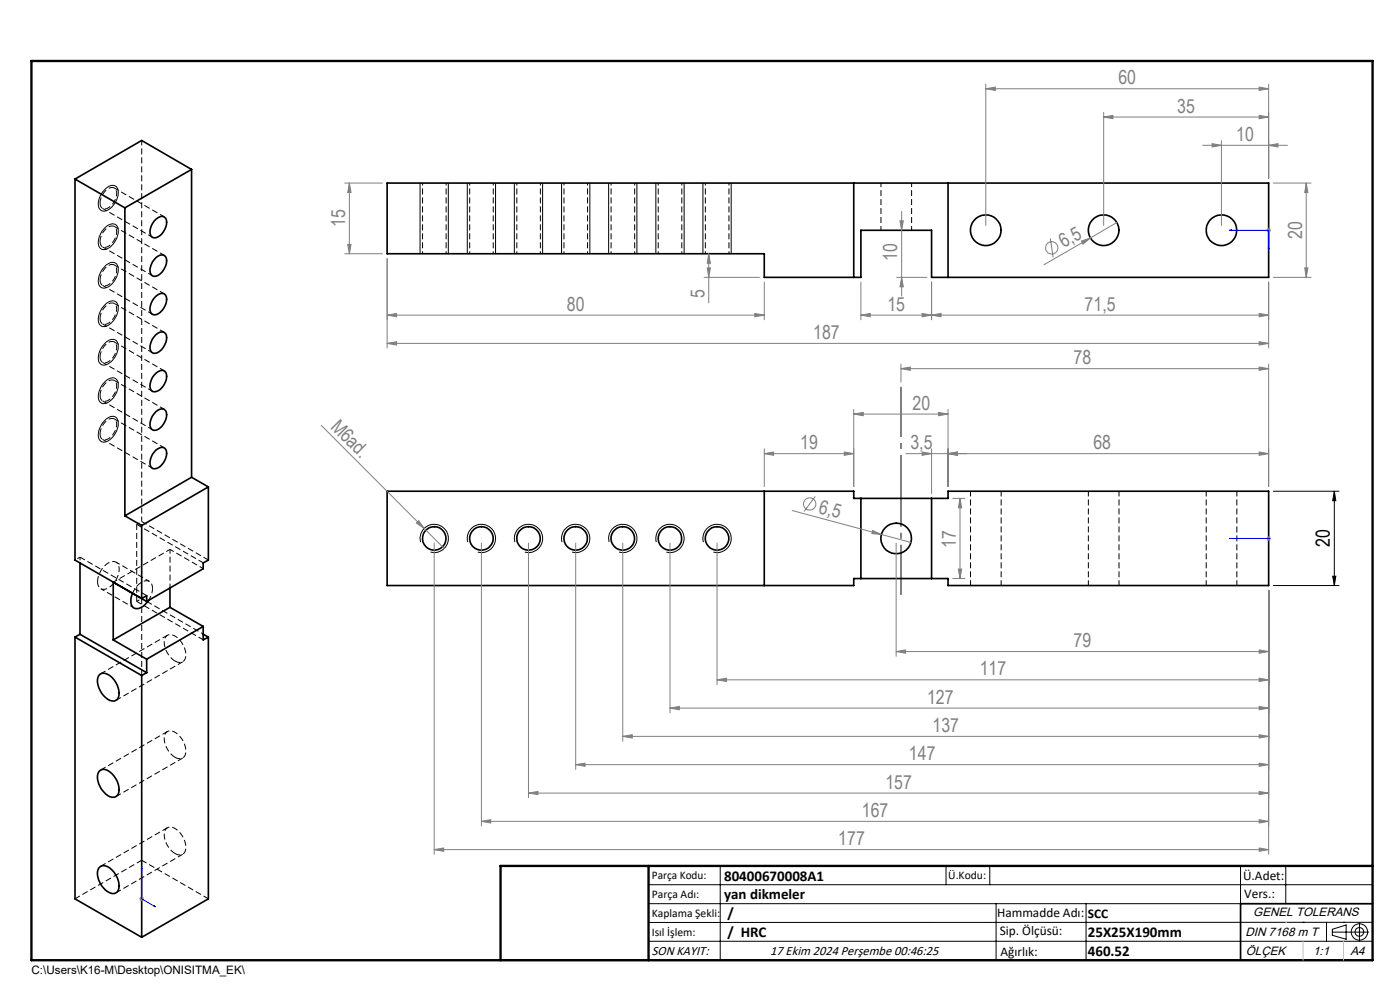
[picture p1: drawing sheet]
<svg xmlns="http://www.w3.org/2000/svg" width="297mm" height="210mm" viewBox="0 0 297 210" stroke-linecap="round" stroke-linejoin="round" font-family="sans-serif">
<g fill="none" stroke="#000" stroke-width=".21" stroke-dasharray="1.3 .6" stroke-dashoffset=".2" stroke-linecap="butt">
<path d="M21.7 44.2l10.6 6.1M21.7 52.4l10.6 6.1M34.8 46l-10.6-6.1M34.8 54.2l-10.6-6.2M21.7 60.5l10.6 6.2M21.7 68.7l10.6 6.1M21.7 76.9l10.6 6.1M34.8 62.3l-10.6-6.1M34.8 70.5l-10.6-6.1M34.8 78.7l-10.6-6.2M21.7 85l10.6 6.2M21.7 93.2l10.6 6.1"/>
<path d="M34.8 86.8l-10.6-6.1M34.8 95l-10.6-6.1M30.1 110.6v-80.8M205.9 104.2v20M230.9 104.2v20M255.9 104.2v20M28.1 125.8a3.8 3.8 0 0 1 3.2-2.6 1.39 1.39 0 0 1 1.1 1.6M32.4 124.8a4.8 4.8 0 0 1-.9 2.5M212.4 124.2v-20M237.4 124.2v-20M262.4 124.2v-20"/>
</g>
<g fill="none" stroke="#000" stroke-width=".35">
<path d="M15.9 38v80.8l15.2 8.8M15.9 38l10.6 6.1M40.6 35.9l-14.1 8.2M40.6 35.9v65.3M40.6 35.9l-10.5-6.1-14.2 8.2M82.1 38.8h187v20h-71.5v-9.9h-15v9.9h-20.5v-5h-80zM181.1 38.8v20M201.1 38.8v20M26.5 44.1v65.3M33.1 46.5a1.3 1.3 0 0 1 2.1-.2 3.3 3.3 0 0 1-2.5 4.1 1.36 1.36 0 0 1-.8-2l.4-1zM33.1 54.7a1.26 1.26 0 0 1 1.2-.6 1.26 1.26 0 0 1 1 .8 3.4 3.4 0 0 1-2.6 3.7 1.39 1.39 0 0 1-.8-2 3.9 3.9 0 0 1 1.2-1.9zM33.1 62.9a1.3 1.3 0 0 1 2.1-.2 3.3 3.3 0 0 1-2.5 4.1 1.36 1.36 0 0 1-.8-2l.4-1.1z"/>
<path d="M33.1 79.2a1.3 1.3 0 0 1 2.1-.2 3.3 3.3 0 0 1-2.5 4.1 1.36 1.36 0 0 1-.8-2 3.6 3.6 0 0 1 1.2-1.9zM33.1 71a1.26 1.26 0 0 1 1.2-.6 1.26 1.26 0 0 1 1 .8 3.4 3.4 0 0 1-2.6 3.8 1.39 1.39 0 0 1-.8-2.1 3.9 3.9 0 0 1 1.2-1.9zM33.1 95.5a1.71 1.71 0 0 1 1.8-.4 2.75 2.75 0 0 1-.6 3.5 1.55 1.55 0 0 1-2.2 .6 3.2 3.2 0 0 1 1-3.7zM33.1 87.3a1.26 1.26 0 0 1 1.2-.6 1.26 1.26 0 0 1 1 .9 3.4 3.4 0 0 1-2.6 3.7 1.39 1.39 0 0 1-.8-2 3.9 3.9 0 0 1 1.2-2zM17 119.4v15.1M26.5 109.4l3.6 2.1M30.1 111.5v15.5l1-.6v1.2M40.6 101.2l-14.1 8.2M40.6 101.2l3.6 2.1M44.2 103.3v15.5l-1.1 .6v1.2l-12 7M44.2 103.3l-14.1 8.2M82.1 104.2h99v1.5h20v-1.5h68v20h-68v-1.5h-20v1.5h-99z"/>
<path d="M162.1 104.2v20M182.6 105.7v17M197.6 105.7v17M15.9 135.1v55.6l14.2 8.1M15.9 135.1l14.2 8.2M17 134.5l14.1 8.2M17 134.5l-1.1 .6M24 135.7l7.1 4.1M24 123.5v12.2M28.1 125.9l-.1 .1a2.28 2.28 0 0 0 .6 3.1 2.97 2.97 0 0 0 2.9-1.8M31.1 139.8v2.9M36.1 124.7v4.1"/>
<path d="M36.1 128.8l-12.1 6.9M36.1 128.8l7 4.1M43.1 132.9v2.8l1.1-.6M43.1 132.9l-12 6.9M43.1 134.5l1.1 .6M44.2 135.1v55.6l-14.1 8.1M21 143.3a1.61 1.61 0 0 1 2.3 0 4.6 4.6 0 0 1 1.8 4.7 1.37 1.37 0 0 1-2.2 .3 4.9 4.9 0 0 1-2.1-4.6zM30.1 143.3v55.5M31.1 142.7l-1 .6M21 163.7a1.54 1.54 0 0 1 2.3 .1 4.5 4.5 0 0 1 1.8 4.6 1.42 1.42 0 0 1-2.2 .4 4.9 4.9 0 0 1-2.1-4.7zM21.2 183.9a2 2 0 0 1 2.6 .7 4.4 4.4 0 0 1 1.3 4.2 1.37 1.37 0 0 1-2.2 .4 4.8 4.8 0 0 1-2.1-4.7zM291.2 191.7h-28v12"/>
<path d="M106.2 203.7h185"/>
<circle cx="209.1" cy="48.8" r="3.2"/>
<circle cx="234.1" cy="48.8" r="3.2"/>
<circle cx="259.1" cy="48.8" r="3.2"/>
<circle cx="92.1" cy="114.2" r="2.5"/>
<circle cx="102.1" cy="114.2" r="2.5"/>
<circle cx="112.1" cy="114.2" r="2.5"/>
<circle cx="122.1" cy="114.2" r="2.5"/>
<circle cx="132.1" cy="114.2" r="2.5"/>
<circle cx="142.1" cy="114.2" r="2.5"/>
<circle cx="152.1" cy="114.2" r="2.49"/>
<circle cx="190.1" cy="114.2" r="3.2"/>
</g>
<path d="M186.9 38.8v10M193.4 48.8v-10M36.1 116.5l-12 7M36.1 116.5l7 4.1M21.4 124.9l7 4.1M31.7 123.3l-7.1-4.1M36.1 124.7v-8.2" fill="none" stroke="#000" stroke-width=".21" stroke-dasharray="1.3 .6" stroke-dashoffset=".4" stroke-linecap="butt"/>
<g fill="none" stroke="#000" stroke-width=".21" stroke-dasharray="1.3 .6" stroke-dashoffset=".8" stroke-linecap="butt">
<path d="M89.6 38.8v15M99.6 38.8v15M109.6 38.8v15M119.6 38.8v15M129.6 38.8v15M139.6 38.8v15M149.6 38.8v15M94.6 53.8v-15M104.6 53.8v-15M114.6 53.8v-15M124.6 53.8v-15M134.6 53.8v-15"/>
<path d="M144.6 53.8v-15M154.6 53.8v-15"/>
</g>
<g fill="none" stroke="#000" stroke-width=".21" stroke-dasharray="1.3 .6" stroke-dashoffset=".1" stroke-linecap="butt">
<path d="M21.2 43.1a3.4 3.4 0 0 1 2.7-3.3 1.38 1.38 0 0 1 .8 2 2.97 2.97 0 0 1-2.8 2.5 1.14 1.14 0 0 1-.7-1.2M21.2 51.2a3.4 3.4 0 0 1 2.7-3.3 1.38 1.38 0 0 1 .8 2 2.97 2.97 0 0 1-2.8 2.5 1.14 1.14 0 0 1-.7-1.2M21.2 59.4a3.4 3.4 0 0 1 2.7-3.3 1.38 1.38 0 0 1 .8 2 2.97 2.97 0 0 1-2.8 2.5 1.14 1.14 0 0 1-.7-1.2M21.2 67.6a3.4 3.4 0 0 1 2.7-3.3 1.38 1.38 0 0 1 .8 2 2.97 2.97 0 0 1-2.8 2.5 1.14 1.14 0 0 1-.7-1.2M21.2 75.7a3.4 3.4 0 0 1 2.7-3.3 1.38 1.38 0 0 1 .8 2 2.97 2.97 0 0 1-2.8 2.5 1.14 1.14 0 0 1-.7-1.2M21.2 83.9a3.4 3.4 0 0 1 2.7-3.3 1.38 1.38 0 0 1 .8 2 2.97 2.97 0 0 1-2.8 2.5 1.14 1.14 0 0 1-.7-1.2M21.2 92a3.4 3.4 0 0 1 2.7-3.2 1.38 1.38 0 0 1 .8 2 2.97 2.97 0 0 1-2.8 2.5 1.14 1.14 0 0 1-.7-1.3M29 111.2v16.4M43.1 119.4l-14.1-8.2M44.2 118.8l-14.1-8.2M20.7 123.4a4.5 4.5 0 0 1 3.3-4.3 1.47 1.47 0 0 1 1.3 1.9 4.7 4.7 0 0 1-3.1 4 1.36 1.36 0 0 1-1.5-1.6M29 127.6l14.1 8.1"/>
<path d="M31.1 126.3l-14.1-8.1M35.5 134.8l-14.1 8.1M24.6 148.5l14.2-8.1M30.1 143.3v-16.3M35.5 155.2l-14.1 8.1M37.1 140.2a1.42 1.42 0 0 0 1.7 .1 1.42 1.42 0 0 0 .6-1.5 4.4 4.4 0 0 0-3.4-4.2 1.55 1.55 0 0 0-1.1 2.1l.6 1.7a4.7 4.7 0 0 0 1.6 1.8M24.6 169l14.2-8.2M35.5 175.6l-14.1 8.1M37.1 160.6a1.42 1.42 0 0 0 1.7 .2 1.42 1.42 0 0 0 .6-1.6 4.4 4.4 0 0 0-3.4-4.2 1.55 1.55 0 0 0-1.1 2.1l.6 1.8a4.7 4.7 0 0 0 1.6 1.7M15.9 190.6l14.2-8.1M24.6 189.4l14.2-8.2M30.1 182.5l14.1 8.1"/>
<path d="M37.1 181.1a1.42 1.42 0 0 0 1.7 .1 1.42 1.42 0 0 0 .6-1.6 4.4 4.4 0 0 0-3.4-4.2 1.55 1.55 0 0 0-1.1 2.1l.6 1.8a4.7 4.7 0 0 0 1.6 1.8"/>
</g>
<path d="M17 118.2l-1.1 .6M17 118.2v1.2M29 111.2l1.1-.6M29 127.6l1.1-.6" fill="none" stroke="#000" stroke-width=".21" stroke-dasharray="1.3 .6" stroke-dashoffset=".6" stroke-linecap="butt"/>
<path d="M30.1 127l13 7.5" fill="none" stroke="#000" stroke-width=".21" stroke-dasharray="1.3 .6" stroke-dashoffset=".7" stroke-linecap="butt"/>
<g fill="none" stroke="#808080" stroke-width=".21">
<path d="M209.1 18.8l2-.3v.7zM209.1 17.8v30M209.1 18.8h60M267.1 18.5l2 .3-2 .4zM269.1 17.8v20M73.1 38.8h8M74.1 38.8v15M74.1 38.8l.4 2h-.7zM234.1 24.8l2-.3v.7zM234.1 23.8v24M234.1 24.8h35M255.1 30.8h18"/>
<path d="M257.1 30.5l2 .3-2 .4zM259.1 29.8v18M267.1 24.5l2 .3-2 .4zM269.1 30.8l2-.3v.7zM270.1 38.8h8M277.1 38.8l.4 2h-.7zM277.1 38.8v20M73.1 53.8h8M73.8 51.8h.7l-.4 2zM82.1 54.8v19M149.4 58.8h11.7M150 56.8h.7l-.3 2z"/>
<path d="M150.4 53.8v10.5M150.4 53.8l.3 2h-.7zM162.1 59.8v8M182.6 59.8v8M190.3 58.8h6.3M190.9 46.8h.7l-.3 2.1zM191.3 58.8l.3 2h-.7zM191.3 44.8v18M197.6 59.8v8M222.8 50.6l.6 4M229.4 51.1l1.9-.6-1.5 1.3zM231.3 50.5l-9.8 5.7"/>
<path d="M236.9 47.2l-5.6 3.3M268.6 48.9h1M268.8 48.5l.7 .7M269.1 48.3v1M269.1 59.8v14M269.5 48.5l-.7 .7M270.1 58.8h8M276.8 56.8h.7l-.4 2zM82.1 72.8l2-.3v.7zM82.1 72.8h187M82.1 66.8l2-.3v.7zM82.1 66.8h80"/>
<path d="M160.1 66.5l2 .3-2 .4zM182.6 66.8l2-.3v.7zM182.6 66.8h86.5M191.1 78.2l2-.4v.8zM191.1 77.2v3.9M191.1 78.2h78M195.6 66.5l2 .3-2 .4zM197.6 66.8l2-.3v.7zM267.1 77.8l2 .4-2 .4zM267.1 72.5l2 .3-2 .4zM267.1 66.5l2 .3-2 .4zM269.1 77.2v26"/>
<path d="M68.2 90.2l21.8 21.9M162.1 96.2l2-.3v.7zM162.1 95.2v8M162.1 96.2h19M179.1 95.9l2 .3-2 .4zM181.1 87.8l2-.3v.7zM181.1 86.8v16.4M181.1 87.8h20M195.6 95.9l2 .3-2 .4zM197.6 95.2v9.5M199.1 87.5l2 .3-2 .4zM201.1 96.2l2-.3v.7z"/>
<path d="M201.1 86.8v16.4M267.1 95.9l2 .3-2 .4zM269.1 96.2h-76.9M88.3 110.9l.5-.5 1.2 1.7zM90 112.1l4.2 4.2M92.1 115.2v66M102.1 115.2v60M112.1 115.2v54M122.1 115.2v48M132.1 115.2v42M142.1 115.2v36M152.1 115.2v30"/>
<path d="M168.1 108.3l25.2 6.8M173 105.3l-2.4 3.2M185.1 112.5l1.9 .9-2-.2zM190.1 115.2v24M202.1 105.7h2.6M203.7 105.7l.3 2h-.7zM203.7 105.7v17M268.6 114.2h1M268.8 113.9l.7 .7M269.1 113.7v1M269.5 113.9l-.7 .7M190.1 138.2l2-.3v.7z"/>
<path d="M190.1 138.2h79M202.1 122.7h2.6M203.3 120.7h.7l-.3 2zM267.1 137.9l2 .3-2 .4zM269.1 125.2v56M132.1 156.2l2-.4v.8zM132.1 156.2h137M142.1 150.2l2-.3v.7zM142.1 150.2h127M152.1 144.2l2-.3v.7zM152.1 144.2h117M267.1 143.9l2 .3-2 .4z"/>
<path d="M267.1 149.9l2 .3-2 .4zM267.1 155.8l2 .4-2 .4zM102.1 174.2l2-.3v.7zM102.1 174.2h167M112.1 168.2l2-.3v.6zM112.1 168.2h157M122.1 162.2l2-.3v.7zM122.1 162.2h147M267.1 161.9l2 .3-2 .4zM267.1 167.9l2 .3-2 .3zM267.1 173.9l2 .3-2 .4zM267.1 179.9l2 .3-2 .4z"/>
<path d="M29.5 190.7h1.1M29.7 190.3l.7 .7M30.1 190.2v1M30.4 190.3l-.7 .7M92.1 180.2l2-.3v.7zM92.1 180.2h177"/>
<circle cx="223.1" cy="52.6" r="1.32"/>
<circle cx="171.8" cy="106.9" r="1.31"/>
</g>
<g fill="none" stroke="#000" stroke-width=".21">
<path d="M22.4 40a1.49 1.49 0 0 1 2.5 0 4 4 0 0 1-2.9 4.8 1.52 1.52 0 0 1-1.1-2.2l.6-1.5zM89.1 38.8v15M95.1 38.8v15M99.1 38.8v15M105.1 38.8v15M109.1 38.8v15M115.1 38.8v15M119.1 38.8v15M125.1 38.8v15M129.1 38.8v15M135.1 38.8v15M139.1 38.8v15"/>
<path d="M145.1 38.8v15M149.1 38.8v15M155.1 38.8v15M22.1 48.5a1.83 1.83 0 0 1 2.7-.6 3.5 3.5 0 0 1-1 4.1 1.78 1.78 0 0 1-2.6 .6 3.6 3.6 0 0 1 .9-4.1zM22.4 56.3a1.51 1.51 0 0 1 2.5 0 4 4 0 0 1-2.9 4.8 1.52 1.52 0 0 1-1.1-2.1l.6-1.6zM22.4 64.5a1.53 1.53 0 0 1 2.4-.2 4 4 0 0 1-1.5 4.4 1.33 1.33 0 0 1-1.4 .6 1.33 1.33 0 0 1-1-1.2 4.6 4.6 0 0 1 1.5-3.6zM22.4 72.6a1.54 1.54 0 0 1 2.5 0 4 4 0 0 1-2.9 4.9 1.52 1.52 0 0 1-1.1-2.2l.6-1.5zM22.1 89.3a1.83 1.83 0 0 1 2.7-.6 3.5 3.5 0 0 1-1 4.1 1.8 1.8 0 0 1-2.6 .6 3.6 3.6 0 0 1 .9-4.1zM22.4 80.8a1.53 1.53 0 0 1 2.4-.2 4 4 0 0 1-1.5 4.5 1.39 1.39 0 0 1-2.3-.3 4.3 4.3 0 0 1 1.4-4zM89.2 115a2.99 2.99 0 0 1 2.6-3.8 2.99 2.99 0 0 1 3.3 3.3 2.99 2.99 0 0 1-3.8 2.6M99.2 115a2.99 2.99 0 0 1 2.7-3.8 2.99 2.99 0 0 1 3.2 3.3 2.99 2.99 0 0 1-3.7 2.6M109.2 115a2.99 2.99 0 0 1 2.7-3.8 2.99 2.99 0 0 1 3.2 3.3 2.99 2.99 0 0 1-3.8 2.6"/>
<path d="M119.2 115a2.99 2.99 0 0 1 2.7-3.8 2.99 2.99 0 0 1 3.2 3.3 2.99 2.99 0 0 1-3.7 2.6M129.2 115a2.99 2.99 0 0 1 2.7-3.8 2.99 2.99 0 0 1 3.2 3.3 2.99 2.99 0 0 1-3.8 2.6M139.2 115a2.99 2.99 0 0 1 2.7-3.8 2.99 2.99 0 0 1 3.2 3.3 2.99 2.99 0 0 1-3.7 2.6M149.2 115a2.99 2.99 0 0 1 2.7-3.8 2.99 2.99 0 0 1 3.2 3.3 2.99 2.99 0 0 1-3.8 2.6M270.1 104.2h14M283.1 104.2v20M283.1 104.2l.3 2h-.7zM270.1 124.2h14M282.7 122.2h.7l-.3 2zM137.6 187.7h153.6M137.6 191.7h153.6M137.6 199.7h153.6"/>
<path d="M152.8 183.7v20M200.7 183.7v4M210 183.7v4M211.3 191.7v12M230.4 191.7v12M263.2 183.7v20M272.8 183.7v8M276.4 195.6h.1M281.4 195.6v4.1M282.6 197.7h7.8M282.6 197.1l3-.9v3l-3-.8zM285 195.6h.1"/>
<path d="M288.4 195.8v3.8M291.2 195.6l-153.6 .1"/>
<circle cx="288.4" cy="197.7" r="1.74"/>
<circle cx="288.4" cy="197.7" r=".93"/>
</g>
<path d="M260.8 48.9l.4-.2v.2zM260.8 48.9h8.3v4.1M269 52.6h.2l-.1 .4zM260.8 114.2h.4h-.4M260.8 114.2h8.3M269 114.2h.2zM269.1 114.2h.1M30.1 183.9v6.8l2.9 1.7M30.1 183.9v.3h-.1zM32.7 192.1l.3 .3-.3-.1z" fill="none" stroke="#00f" stroke-width=".21"/>
<path d="M191.1 82.1v44.1" fill="none" stroke="#000" stroke-width=".21" stroke-dasharray="15.2 1.3 1.3 1.3" stroke-dashoffset="4.6" stroke-linecap="butt"/>
<path d="M6.7 12.9h284.5v190.8h-284.5zM137.6 183.7v20M291.2 183.7h-185v20" fill="none" stroke="#000" stroke-width=".5"/>
<path d="M272.8 195.6h.1M276.4 199.7v4M285 199.7v4" fill="none" stroke="#c0c0c0" stroke-width=".21"/>
<g fill="#00f">
<path d="M269 114.2h.2zM260.8 114.2h.4z"/>
<path d="M269 52.6l.1 .4 .1-.4zM260.8 48.9h.4v-.2z"/>
<path d="M32.7 192.1l.3 .3-.3-.1zM30.1 183.9v.3h-.1z"/>
</g>
<path d="M282.7 122.2h.7l-.3 2zM283.1 104.2l.3 2h-.7z" fill="#000"/>
<g fill="#808080">
<path d="M88.3 110.9l.5-.5 1.2 1.7z"/>
<path d="M185.1 112.5l1.9 .9-2-.2z"/>
<path d="M229.4 51.1l1.9-.6-1.5 1.3z"/>
<path d="M267.1 66.5l2 .3-2 .4zM197.6 66.8l2-.3v.7zM195.6 66.5l2 .3-2 .4zM182.6 66.8l2-.3v.7z"/>
<path d="M257.1 30.5l2 .3-2 .4zM269.1 30.8l2-.3v.7zM82.1 72.8l2-.3v.7zM267.1 72.5l2 .3-2 .4z"/>
<path d="M191.1 78.2l2-.4v.8zM267.1 77.8l2 .4-2 .4z"/>
<path d="M267.1 24.5l2 .3-2 .4zM234.1 24.8l2-.3v.7zM267.1 18.5l2 .3-2 .4zM209.1 18.8l2-.3v.7zM160.1 66.5l2 .3-2 .4zM82.1 66.8l2-.3v.7z"/>
<path d="M179.1 95.9l2 .3-2 .4zM162.1 96.2l2-.3v.7z"/>
<path d="M267.1 143.9l2 .3-2 .4zM152.1 144.2l2-.3v.7zM267.1 149.9l2 .3-2 .4zM142.1 150.2l2-.3v.7zM267.1 155.8l2 .4-2 .4zM132.1 156.2l2-.4v.8zM267.1 161.9l2 .3-2 .4zM122.1 162.2l2-.3v.7zM267.1 167.9l2 .3-2 .3zM112.1 168.2l2-.3v.6zM267.1 173.9l2 .3-2 .4zM102.1 174.2l2-.3v.7zM267.1 179.9l2 .3-2 .4zM92.1 180.2l2-.3v.7zM267.1 137.9l2 .3-2 .4zM190.1 138.2l2-.3v.7zM201.1 96.2l2-.3v.7zM195.6 95.9l2 .3-2 .4zM199.1 87.5l2 .3-2 .4zM181.1 87.8l2-.3v.7z"/>
<path d="M267.1 95.9l2 .3-2 .4zM201.1 96.2l2-.3v.7z"/>
<path d="M73.8 51.8h.7l-.4 2zM74.1 38.8l.4 2h-.7z"/>
<path d="M277.1 38.8l.4 2h-.7zM276.8 56.8h.7l-.4 2zM190.9 46.8h.7l-.3 2.1zM191.3 58.8l.3 2h-.7zM150.4 53.8l.3 2h-.7zM150 56.8h.7l-.3 2z"/>
<path d="M203.7 105.7l.3 2h-.7zM203.3 120.7h.7l-.3 2z"/>
</g>
<g font-size="4.1" fill="#808080">
<text x="237.3" y="17.9">60</text>
<text x="249.8" y="23.9">35</text>
<text x="262.3" y="29.9">10</text>
<text x="73.2" y="48.2" transform="rotate(-90 73.2 48.2)">15</text>
<text x="225.7" y="52.7" transform="rotate(-30 225.7 52.7)">6,5</text>
<text x="276.2" y="50.7" transform="rotate(-90 276.2 50.7)">20</text>
<text x="190.4" y="55.4" transform="rotate(-90 190.4 55.4)">10</text>
<text x="120.3" y="65.9">80</text>
<text x="149.5" y="63.3" transform="rotate(-90 149.5 63.3)">5</text>
<text x="188.3" y="65.9">15</text>
<text x="230.1" y="65.9">71,5</text>
<text x="172.5" y="71.9">187</text>
<text x="227.8" y="77.3">78</text>
<text x="193.6" y="86.9">20</text>
<text x="69.9" y="90.7" transform="rotate(45 69.9 90.7)">M6ad.</text>
<text x="169.8" y="95.3">19</text>
<text x="193.1" y="95.3">3,5</text>
<text x="232" y="95.3">68</text>
<text x="173.5" y="108.8" transform="rotate(15 173.5 108.8)">6,5</text>
<text x="202.8" y="116.1" transform="rotate(-90 202.8 116.1)">17</text>
<text x="227.8" y="137.3">79</text>
<text x="207.8" y="143.3">117</text>
<text x="196.7" y="149.3">127</text>
<text x="197.8" y="155.3">137</text>
<text x="192.8" y="161.3">147</text>
<text x="187.8" y="167.3">157</text>
<text x="182.8" y="173.3">167</text>
<text x="177.8" y="179.3">177</text>
</g>
<text font-size="4.1" x="282.1" y="116" transform="rotate(-90 282.1 116)">20</text>
<g font-size="3.2">
<text x="153.6" y="190.8">yan dikmeler</text>
<text x="153.6" y="186.8">80400670008A1</text>
<text x="154.3" y="194.8">/</text>
<text x="154.3" y="198.8">/ HRC</text>
<text x="230.8" y="198.7">25X25X190mm</text>
<text x="230.8" y="202.8">460.52</text>
</g>
<g font-size="2.8">
<text x="263.7" y="186.7">Ü.Adet:</text>
<text x="263.9" y="190.5">Vers.:</text>
<text x="211.5" y="194.5">Hammadde Adı:</text>
<text x="230.8" y="194.7">SCC</text>
<text x="138.3" y="202.6">SON KAYIT:</text>
<text x="163.4" y="202.6">17 Ekim 2024 Perşembe 00:46:25</text>
<text x="212.1" y="198.4">Sip. Ölçüsü:</text>
<text x="212.2" y="202.7">Ağırlık:</text>
</g>
<g font-size="2.6">
<text x="265.9" y="194.4">GENEL TOLERANS</text>
<text x="264.2" y="198.5">DIN 7168 m T</text>
<text x="264.3" y="202.6">ÖLÇEK</text>
<text x="278.5" y="202.6">1:1</text>
<text x="286.5" y="202.6">A4</text>
</g>
<g font-size="2.5">
<text x="138.3" y="186.4">Parça Kodu:</text>
<text x="138.3" y="190.5">Parça Adı:</text>
<text x="201.2" y="186.5">Ü.Kodu:</text>
<text x="138.3" y="194.5">Kaplama Şekli:</text>
<text x="138.3" y="198.6">Isıl İşlem:</text>
<text x="6.7" y="206.7">C:\Users\K16-M\Desktop\ONISITMA_EK\</text>
</g>
</svg>
